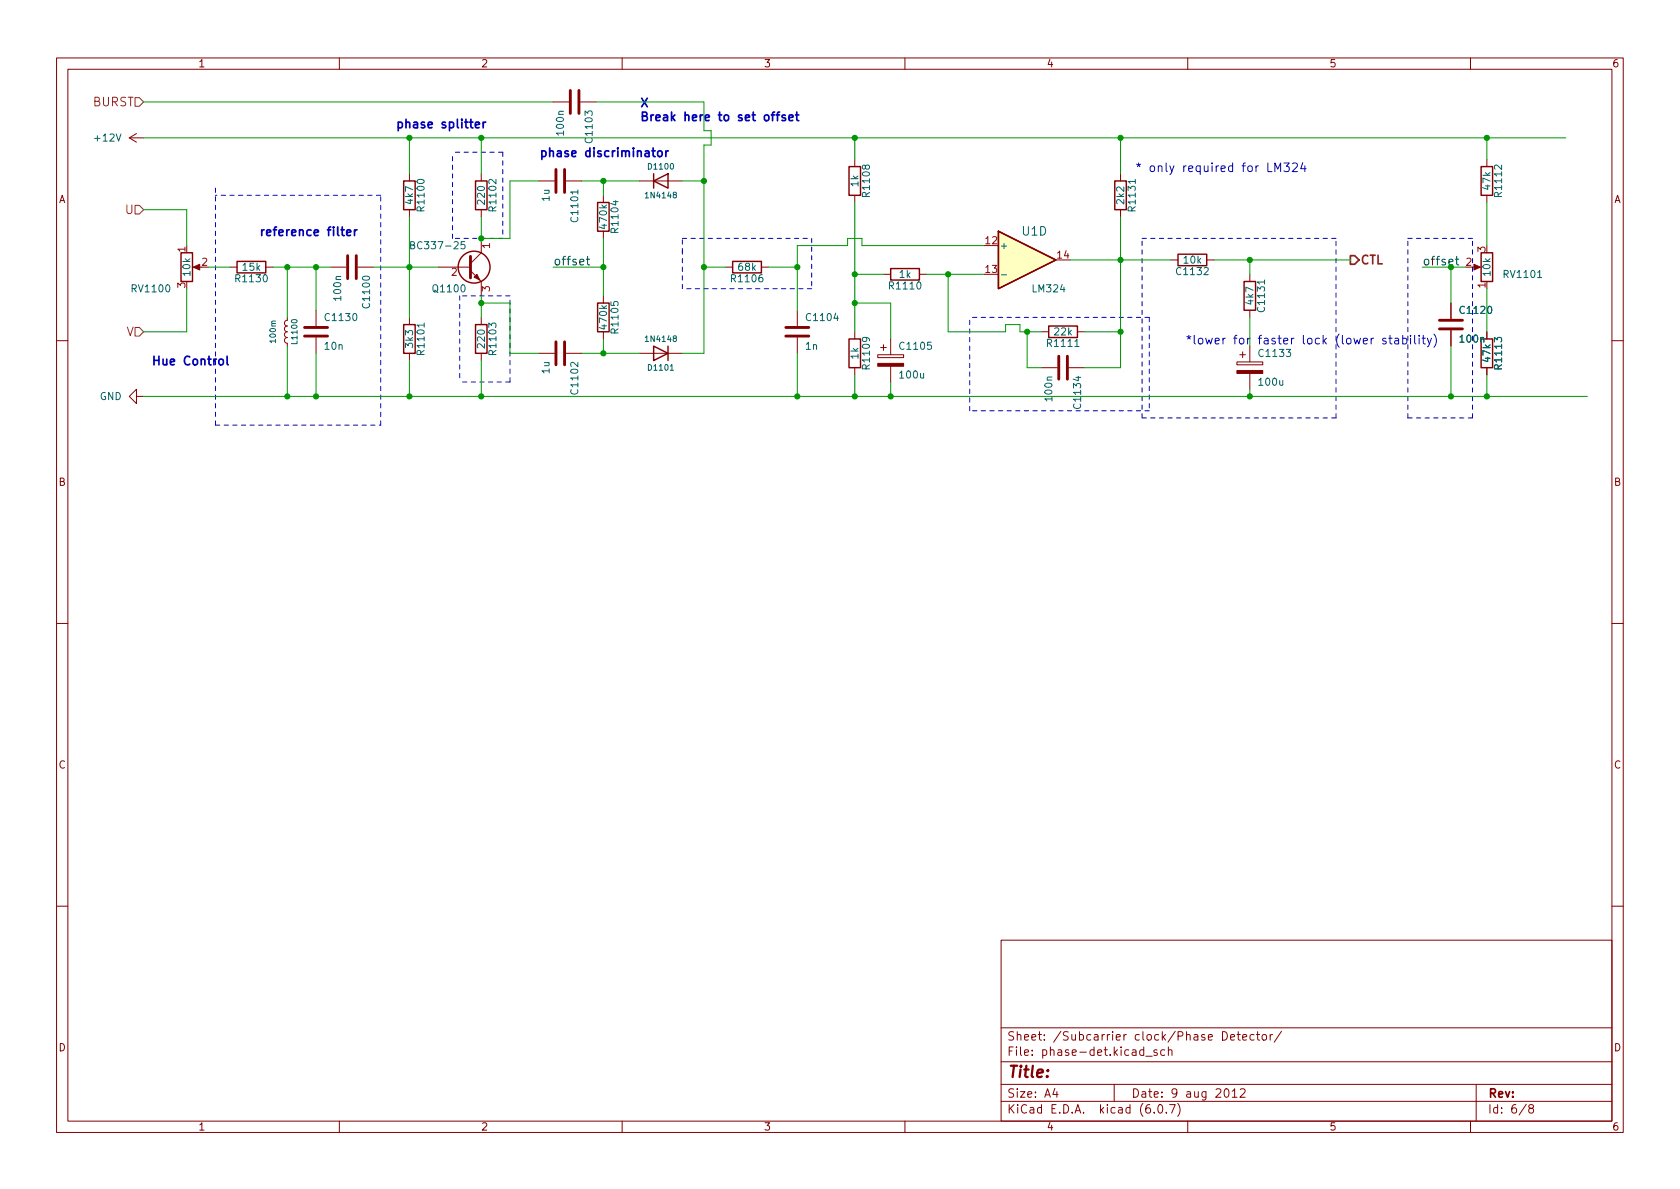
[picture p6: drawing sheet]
<svg xmlns="http://www.w3.org/2000/svg" width="297mm" height="210mm" viewBox="0 0 297 210" stroke-linecap="round" stroke-linejoin="round" font-family="sans-serif">
<g fill="none" stroke="#840000" stroke-width=".18">
<path d="M10 10.2h277v190.1h-277zM12 12.2h273v186.1h-273zM60 10.2v2M97.8 18h2.8M102.6 18h2.8M110 10.2v2M160 10.2v2M210 10.2v2M260 10.2v2M22.9 24.4l1.2 .7M22.9 24.4h2.5M24.1 23.6l-1.2 .8"/>
<path d="M72.4 30.7v1.3M72.4 37.1v1.2M85.1 30.7v1.3M85.1 37.1v1.2M95.2 32h2.8M100.1 32h2.8M106.7 34.5v1.3M113 32h7.6M151.1 28.2v1.3M151.1 34.5v1.3M198.1 30.7v1.3M198.1 37.1v1.2"/>
<path d="M262.9 28.2v1.3M262.9 34.5v1.3M34.5 47.2h1.1M40.6 47.2h1.3M47 47.2h1.3M50.8 56.1v.5l-.4 .2-.1 .3 .1 .4 .4 .2-.3 .1-.2 .3 .1 .4 .4 .2-.4 .2-.1 .4 .2 .3 .3 .1-.4 .1-.1 .4 .1 .4 .4 .1v.5M55.9 54.9v2.8M55.9 59.7v2.8M58.4 47.2h2.8M63.2 47.2h2.8M72.4 56.1v1.3M77.5 47.2h5.7"/>
<path d="M83.2 47.9l1.9 1.9v2.5M85.1 42.2v2.5l-1.9 1.9M85.1 56.1v1.3M106.7 40.9v1.3M106.7 52.3v1.3M106.7 58.7v1.2M128.3 47.2h1.2M134.6 47.2h1.3M141 54.9v2.8M141 59.7v2.8M151.1 58.7v1.2M156.2 48.5h1.3"/>
<path d="M157.5 59.9v2.8M162.6 48.5h1.2M184.1 58.7h1.3M190.5 58.7h1.3M207 46h1.3M213.4 46h1.2M221 48.5v1.3M221 54.9v1.2M256.5 53.6v2.8M256.5 58.4v2.8M260.3 47.2h1.1M262.9 58.7v1.2"/>
<path d="M10 60.2h2M24.1 70.1v-1.3l-1.2 1.3 1.2 1.3v-1.3h1.3M72.4 62.5v1.2M85.1 62.5v1.2M95.2 62.5h2.8M100.1 62.5h2.8M113 62.5h7.6M151.1 65v1.3M155.2 62.7h4.6v.5h-4.6zM155.7 61.5h1M156.2 61v1M157.5 64.8v2.8"/>
<path d="M184.1 65h2.8M189 65h2.8M218.7 64h4.6v.5h-4.6zM219.2 62.7h1M219.7 62.2v1M221 61.2v2.8M221 66v2.8M262.9 65v1.3M285 60.2h2M10 110.2h2M285 110.2h2M10 160.2h2"/>
<path d="M177 166.3h108v32h-108zM285 160.2h2M60 198.3v2M110 198.3v2M160 198.3v2M177 194.8h108M177 191.8h108M177 187.8h108M177 181.8h108M186.5 192.5l-.4 1h1M186.9 193v1M197 191.8v3"/>
<path d="M202.6 186.8h1.1M204.1 196.7v.1M204.6 185.7l-.4-.1-.2 .2 .1 .3 .5 .1v.4h-.6M204.9 195.4l.2-.1a.81 .81 0 0 1 .6 .7 .81 .81 0 0 1-.3 .8h-.2a.81 .81 0 0 1-.6-.6 .81 .81 0 0 1 .3-.8zM205.9 185.7l-.4-.1-.3 .3v.4l.2 .3h.5M206.2 196.7v.1M206.6 185.8l.2-.2 .3 .1 .1 .9M206.6 185.1v1.5M206.8 195.3h1l-.7 1.5M208.2 195.1a1.72 1.72 0 0 1 0 2.3M210 198.3v2M216.1 182.4a.76 .76 0 0 1 .9 .8 .76 .76 0 0 1-.9 .7z"/>
<path d="M216.6 192.6l.2-.1a.81 .81 0 0 1 .6 .7 .81 .81 0 0 1-.3 .8h-.2a.81 .81 0 0 1-.5-.6 .81 .81 0 0 1 .2-.8zM217.6 183.4l.7-.1-.1-.3-.4-.1-.2 .2v.8h.6M217.9 193l.4-.5v1.5M217.9 194h.8M218.7 182.9h.6M218.9 182.4v1.3l.4 .2M219.3 192.7l.6-.2 .2 .2v.3l-.9 1h.9M219.7 183.4l.7-.1v-.3l-.5-.1-.2 .2 .1 .8h.6M221.7 183l-.4-.1-.3 .3v.4l.1 .3h.6M222.1 182.9h.6M222.4 182.4v1.3l.3 .2M223.2 183.1l.2-.2 .5 .2v.5l-.1 .3h-.4l-.2-.1z"/>
<path d="M224.6 182.9v1M225 182.9l-.3 .1-.1 .2M226.6 182.4l-1.3 1.9M260 198.3v2M261 191.8v6.5M269.9 195.3l-1.3 1.9M270.6 196l-.3-.3 .1-.2 .2-.2 .4 .1 .2 .2-.1 .2-.7 .2-.1 .3v.2l.3 .3h.4l.2-.3-.1-.4-.2-.1"/>
</g>
<g fill="none" stroke="#840000" stroke-width=".25">
<path d="M71.4 32h2v5.1h-2zM84.1 32h2v5.1h-2zM105.7 35.8h2v5.1h-2zM115.6 32l2.5-1.3v2.6zM115.6 30.7v2.6M150.1 29.5h2v5h-2zM197.1 32h2v5.1h-2zM261.9 29.5h2v5h-2zM32 44.7h2v5.1h-2zM41.9 46.2h5.1v2.1h-5.1zM71.4 57.4h2v5.1h-2zM84.1 57.4h2v5.1h-2z"/>
<path d="M105.7 53.6h2v5.1h-2zM129.5 46.2h5.1v2.1h-5.1zM150.1 59.9h2v5.1h-2zM157.5 47.5h5.1v2h-5.1zM176.5 40.9l10.2 5.1-10.2 5zM185.4 57.7h5.1v2h-5.1zM208.3 45h5.1v2h-5.1zM220 49.8h2v5.1h-2zM261.9 44.7h2v5.1h-2zM261.9 59.9h2v5.1h-2zM115.6 61.2l2.5 1.3-2.5 1.2zM118.1 61.2v2.5"/>
<circle cx="83.8" cy="47.2" r="2.82"/>
</g>
<g fill="#840000" stroke="#840000" stroke-width=".18">
<path d="M34.2 47.2l1.1-.5v1z"/>
<path d="M84.3 48.5l.5 1-1-.5z"/>
<path d="M260.6 46.7l1.1 .5-1.1 .5z"/>
<path d="M155.2 64.3h4.6v.5h-4.6z"/>
<path d="M218.7 65.5h4.6v.5h-4.6z"/>
</g>
<g fill="none" stroke="#840000" stroke-width=".51">
<path d="M100.8 16v4.1M102.4 16v4.1M98.3 30v4M99.8 30v4M53.8 59.4h4.1M53.8 57.9h4.1M61.5 45.2v4.1M63 45.2v4.1M83.2 45.3v3.8M138.9 59.4h4.1M138.9 57.9h4.1M254.5 58.2h4.1"/>
<path d="M254.5 56.6h4.1M98.3 60.4v4.1M99.8 60.4v4.1M187.2 63v4.1M188.7 63v4.1"/>
</g>
<path d="M72.6 43.3h.6l.1-.2-.1-.2-.6-.2v1.3h.5l.2-.1v-.3l-.3-.3M82.2 42.7h-.6l-.1 .6 .2-.1 .4 .1 .1 .2v.4l-.2 .1-.5-.1M177 48.6h1" fill="none" stroke="#006464" stroke-width=".18"/>
<path d="M176.5 40.9l10.2 5.1-10.2 5z" fill="#ffffc2" stroke="#ffffc2" stroke-width=".18"/>
<path d="M23.9 17.3h.7l.8 .7-.8 .8h-.7zM23.9 36.3h.7l.8 .8-.8 .7h-.7zM23.9 57.9h.7l.8 .8-.8 .7h-.7z" fill="none" stroke="#725600" stroke-width=".18"/>
<path d="M238.8 45.2h.7l.8 .8-.8 .7h-.7z" fill="none" stroke="#725600" stroke-width=".3"/>
<path d="M103.7 45.8h.6M103.9 45.3v1.3l.4 .3M257.3 45.8h.6M257.6 45.3v1.3l.3 .3" fill="none" stroke="#0f0f0f" stroke-width=".18"/>
<g fill="none" stroke="#0000c2" stroke-width=".3">
<path d="M137.8 19.8l-.3 .2v1.3M140.9 19.8v1.3l.3 .2M84.1 22.1l.7-.1-.1-.3-.4-.1-.2 .2v.7h.6M85.4 21.6v1M85.9 21.6l-.3 .1-.2 .2M116.3 26.8l.3-.1 .4 .1 .1 .6-.2 .2-.3 .1-.3-.2zM117.7 26.7v1M118.2 26.7h-.3l-.2 .3M137.2 20.3h.6M138.8 20.4l-.3-.1-.2 .2v.3l.5 .1v.4h-.5M139.5 20.8l.7-.1v-.3l-.5-.1-.2 .2 .1 .8h.6M140.7 20.3h.5"/>
<path d="M61.3 41.2l.7-.2v-.3l-.5-.1-.2 .3 .1 .7h.6M62.7 40.6v1.1M63.1 40.6l-.3 .1-.1 .2M38.8 63.6l.4-.1 .3 .3v.4l-.3 .3-.4-.1-.1-.2v-.4zM40.1 63v1.3l.3 .2"/>
</g>
<g fill="none" stroke="#0000c2" stroke-width=".18">
<path d="M225.4 30.3v-1.5l.5 1.1 .5-1.1v1.5M227 28.8h1l-.6 .6 .5 .1v.7l-.2 .1h-.5l-.2-.1M228.5 29l.6-.2 .2 .2 .1 .3-.9 1h.9M230.3 28.7l-.3 1.1h.9M230.7 29.3v1M245 59.9l-.3-.1-.2 .2v.2l.5 .2v.4h-.5M245.5 59.8h.6M245.8 59.3v1.3l.3 .2M246.6 59.9h.6l.1 .9M248 59.9l.5-.1 .2 .3v.4l-.1 .3h-.6M248 59.3v1.5M249.4 59.3v.1"/>
<path d="M249.4 59.8v1M250.1 59.3v1.3l.2 .2M250.9 59.3v.1M250.9 59.8v1M251.4 59.8h.6M251.6 59.3v1.3l.4 .2M252.4 59.8l.3 1M253.1 59.8l-.5 1.4-.2 .1M253.5 59.1a1.75 1.75 0 0 1 0 2.3M247.3 60.2h-.5a.3 .3 0 0 0-.2 .3 .3 .3 0 0 0 .2 .3h.5"/>
</g>
<g fill="none" stroke="#0000c2" stroke-width=".18" stroke-dasharray=".8 .8">
<path d="M38.1 33.3v41.9M67.3 34.5h-29.2M88.9 26.9v15.3M88.9 26.9h-8.9M80 42.2v-15.3M81.3 52.3v15.3M88.9 42.2h-8.9M90.2 52.3h-8.9M120.6 42.2h22.9M120.6 44.7v-2.5M120.6 51v-7.6M143.5 51h-22.9"/>
<path d="M143.5 42.2v8.8M203.2 56.1v16.5M203.2 56.1h-31.8M236.2 42.2h-34.3M260.3 42.2h-11.4M38.1 75.2h29.2M67.3 75.2v-40.7M90.2 67.6h-8.9M90.2 67.6v-15.3M171.4 72.6v-16.5M201.9 73.9v-31.7M201.9 73.9h34.3"/>
<path d="M203.2 72.6h-31.8M236.2 73.9v-31.7M248.9 73.9h11.4M248.9 73.9v-31.7M260.3 73.9v-31.7"/>
</g>
<g fill="none" stroke="#009600" stroke-width=".18">
<path d="M25.4 18h72.4M105.4 18h19.1v5.1h1.2v2.5h-1.2v36.9h-3.9M25.4 37.1h7.6v6.3M25.4 24.4h251.5M72.4 24.4v6.3M72.4 38.3v17.8M85.1 24.4v6.3M95.2 32h-5v10.2h-5.1v-3.9M102.9 32h10.1M106.7 32v2.5M120.6 32h3.9M151.1 24.4v3.8"/>
<path d="M151.1 35.8v22.9M198.1 24.4v6.3M198.1 38.3v26.7h-6.3M262.9 24.4v3.8M262.9 35.8v7.6M33 51v7.7h-7.6M36.8 47.2h3.8M48.3 47.2h10.1M50.8 47.2v8.9M55.9 47.2v7.7M66 47.2h11.5M85.1 53.6h5.1v8.9h5"/>
<path d="M85.1 52.3v3.8M97.8 47.2h8.9M106.7 42.2v10.1M106.7 59.9v2.6M124.5 47.2h3.8M135.9 47.2h5.1M151.1 53.6h6.4v6.3M151.1 48.5h5.1M163.8 48.5h10.2M167.6 48.5v10.2h10.2v-1.3h2.5v1.3h3.8M174 43.4h-21.6v-1.2h-2.5v1.2h-8.9v11.5M181.6 58.7v6.3h2.5"/>
<path d="M189.2 46h17.8M191.8 58.7h6.3M214.6 46h24.2M221 46v2.5M221 56.1v5.1M251.5 47.2h7.6M256.5 47.2v6.4M262.9 51v7.7M25.4 70.1h255.3M50.8 61.2v8.9M55.9 62.5v7.6M72.4 63.7v6.4"/>
<path d="M85.1 63.7v6.4M102.9 62.5h10.1M141 62.5v7.6M151.1 66.3v3.8M157.5 67.6v2.5M221 68.8v1.3M256.5 61.2v8.9M262.9 66.3v3.8"/>
</g>
<g fill="#009600" stroke="#009600" stroke-width=".18">
<circle cx="72.4" cy="47.2" r=".46"/>
<circle cx="85.1" cy="42.2" r=".46"/>
<circle cx="106.7" cy="47.2" r=".46"/>
<circle cx="106.7" cy="62.5" r=".46"/>
<circle cx="106.7" cy="32" r=".46"/>
<circle cx="85.1" cy="53.6" r=".46"/>
<circle cx="262.9" cy="24.4" r=".46"/>
<circle cx="221" cy="46" r=".46"/>
<circle cx="221" cy="70.1" r=".46"/>
<circle cx="262.9" cy="70.1" r=".46"/>
<circle cx="256.5" cy="70.1" r=".46"/>
<circle cx="151.1" cy="48.5" r=".46"/>
<circle cx="141" cy="47.2" r=".46"/>
<circle cx="157.5" cy="70.1" r=".46"/>
<circle cx="167.6" cy="48.5" r=".46"/>
<circle cx="151.1" cy="24.4" r=".46"/>
<circle cx="151.1" cy="53.6" r=".46"/>
<circle cx="72.4" cy="70.1" r=".46"/>
<circle cx="55.9" cy="70.1" r=".46"/>
<circle cx="50.8" cy="70.1" r=".46"/>
<circle cx="85.1" cy="70.1" r=".46"/>
<circle cx="151.1" cy="70.1" r=".46"/>
<circle cx="124.5" cy="32" r=".46"/>
<circle cx="141" cy="70.1" r=".46"/>
<circle cx="124.5" cy="47.2" r=".46"/>
<circle cx="181.6" cy="58.7" r=".46"/>
<circle cx="198.1" cy="46" r=".46"/>
<circle cx="198.1" cy="58.7" r=".46"/>
<circle cx="198.1" cy="24.4" r=".46"/>
<circle cx="55.9" cy="47.2" r=".46"/>
<circle cx="50.8" cy="47.2" r=".46"/>
<circle cx="85.1" cy="24.4" r=".46"/>
<circle cx="72.4" cy="24.4" r=".46"/>
</g>
<text font-size="2.8" fill="#840000" x="178" y="190.6">Title:</text>
<g font-size="2.1" fill="#725600">
<text x="16.4" y="18.8">BURST</text>
<text x="22.2" y="37.8">U</text>
<text x="240.4" y="46.7">CTL</text>
<text x="22.3" y="59.4">V</text>
</g>
<g font-size="2.1" fill="#0000c2">
<text x="69.8" y="22.7">phase splitter</text>
<text x="113" y="19">X</text>
<text x="113" y="21.4">Break here to set offset</text>
<text x="95.2" y="27.8">phase discriminator</text>
<text x="200.7" y="30.4">* only required for LM324</text>
<text x="45.7" y="41.7">reference filter</text>
<text x="26.7" y="64.6">Hue Control</text>
<text x="209.5" y="60.9">*lower for faster lock (lower stability)</text>
</g>
<text font-size="2.1" fill="#006464" x="180.8" y="41.7">U1D</text>
<text font-size="2.1" fill="#0f0f0f" x="97.8" y="46.9">offset</text>
<text font-size="2.1" fill="#009600" x="251.5" y="46.9">offset</text>
<g font-size="2.1" fill="#840000">
<text x="178" y="184">Sheet: /Subcarrier clock/Phase Detector/</text>
<text x="178" y="186.7">File: phase-det.kicad_sch</text>
<text x="178" y="196.9">KiCad E.D.A. kicad (6.0.7)</text>
<text x="178" y="194.1">Size: A4</text>
<text x="200" y="194.1">Date: 9 aug 2012</text>
<text x="263" y="194.1">Rev:</text>
<text x="263" y="196.9">Id: 6/8</text>
</g>
<g font-size="1.8" fill="#840000">
<text x="35" y="11.9">1</text>
<text x="85" y="11.9">2</text>
<text x="135" y="11.9">3</text>
<text x="185" y="11.9">4</text>
<text x="235" y="11.9">5</text>
<text x="285" y="11.9">6</text>
<text x="10.3" y="35.9">A</text>
<text x="285.3" y="35.9">A</text>
<text x="10.3" y="85.9">B</text>
<text x="285.3" y="85.9">B</text>
<text x="10.3" y="135.9">C</text>
<text x="285.3" y="135.9">C</text>
<text x="10.3" y="185.9">D</text>
<text x="285.3" y="185.9">D</text>
<text x="35" y="199.9">1</text>
<text x="85" y="199.9">2</text>
<text x="135" y="199.9">3</text>
<text x="185" y="199.9">4</text>
<text x="235" y="199.9">5</text>
<text x="285" y="199.9">6</text>
</g>
<g font-size="1.8" fill="#006464">
<text x="99.7" y="23.8" transform="rotate(-90 99.7 23.8)">100n</text>
<text x="16.9" y="25">+12V</text>
<text x="104.8" y="25" transform="rotate(-90 104.8 25)">C1103</text>
<text x="97.2" y="35.6" transform="rotate(-90 97.2 35.6)">1u</text>
<text x="151.8" y="33" transform="rotate(-90 151.8 33)">1k</text>
<text x="153.8" y="34.6" transform="rotate(-90 153.8 34.6)">R1108</text>
<text x="263.5" y="33.5" transform="rotate(-90 263.5 33.5)">47k</text>
<text x="265.6" y="34.6" transform="rotate(-90 265.6 34.6)">R1112</text>
<text x="73" y="36" transform="rotate(-90 73 36)">4k7</text>
<text x="75.1" y="37.1" transform="rotate(-90 75.1 37.1)">R1100</text>
<text x="85.7" y="36" transform="rotate(-90 85.7 36)">220</text>
<text x="87.8" y="37.1" transform="rotate(-90 87.8 37.1)">R1102</text>
<text x="102.2" y="39" transform="rotate(-90 102.2 39)">C1101</text>
<text x="107.3" y="40.3" transform="rotate(-90 107.3 40.3)">470k</text>
<text x="109.3" y="41" transform="rotate(-90 109.3 41)">R1104</text>
<text x="198.8" y="36" transform="rotate(-90 198.8 36)">2k2</text>
<text x="200.8" y="37.1" transform="rotate(-90 200.8 37.1)">R1131</text>
<text x="43" y="47.9">15k</text>
<text x="73.4" y="44.1">BC337-25</text>
<text x="130.6" y="47.9">68k</text>
<text x="176.7" y="44.1">+</text>
<text x="209.3" y="46.6">10k</text>
<text x="23.5" y="51.7">RV1100</text>
<text x="33.7" y="48.7" transform="rotate(-90 33.7 48.7)">10k</text>
<text x="41.8" y="49.9">R1130</text>
<text x="60.3" y="53" transform="rotate(-90 60.3 53)">100n</text>
<text x="76.7" y="51.7">Q1100</text>
<text x="129.5" y="49.9">R1106</text>
<text x="157.4" y="51.2">R1110</text>
<text x="159" y="49.1">1k</text>
<text x="182.7" y="51.7">LM324</text>
<text x="208.2" y="48.6">C1132</text>
<text x="221.6" y="53.8" transform="rotate(-90 221.6 53.8)">4k7</text>
<text x="263.5" y="48.7" transform="rotate(-90 263.5 48.7)">10k</text>
<text x="266" y="49.1">RV1101</text>
<text x="57.7" y="56.8">C1130</text>
<text x="65.4" y="54.2" transform="rotate(-90 65.4 54.2)">C1100</text>
<text x="107.3" y="58.1" transform="rotate(-90 107.3 58.1)">470k</text>
<text x="109.3" y="58.7" transform="rotate(-90 109.3 58.7)">R1105</text>
<text x="142.8" y="56.8">C1104</text>
<text x="186.5" y="59.3">22k</text>
<text x="223.6" y="54.9" transform="rotate(-90 223.6 54.9)">C1131</text>
<text x="258.3" y="55.5">C1120</text>
<text x="57.5" y="61.8">10n</text>
<text x="73" y="61.4" transform="rotate(-90 73 61.4)">3k3</text>
<text x="75.1" y="62.5" transform="rotate(-90 75.1 62.5)">R1101</text>
<text x="85.7" y="61.4" transform="rotate(-90 85.7 61.4)">220</text>
<text x="87.8" y="62.5" transform="rotate(-90 87.8 62.5)">R1103</text>
<text x="142.5" y="61.8">1n</text>
<text x="151.8" y="63.5" transform="rotate(-90 151.8 63.5)">1k</text>
<text x="153.8" y="65.1" transform="rotate(-90 153.8 65.1)">R1109</text>
<text x="159.3" y="61.8">C1105</text>
<text x="185.4" y="61.3">R1111</text>
<text x="222.8" y="63.1">C1133</text>
<text x="258.3" y="60.6">100n</text>
<text x="263.5" y="64" transform="rotate(-90 263.5 64)">47k</text>
<text x="265.6" y="65.1" transform="rotate(-90 265.6 65.1)">R1113</text>
<text x="17.6" y="70.7">GND</text>
<text x="97.2" y="66" transform="rotate(-90 97.2 66)">1u</text>
<text x="102.2" y="69.5" transform="rotate(-90 102.2 69.5)">C1102</text>
<text x="159.2" y="66.9">100u</text>
<text x="186.1" y="70.8" transform="rotate(-90 186.1 70.8)">100n</text>
<text x="222.7" y="68.2">100u</text>
<text x="191.1" y="72" transform="rotate(-90 191.1 72)">C1134</text>
</g>
<g font-size="1.8" fill="#a90000">
<text x="32.8" y="44.6" transform="rotate(-90 32.8 44.6)">1</text>
<text x="35.7" y="47">2</text>
<text x="86.6" y="43.9" transform="rotate(-90 86.6 43.9)">1</text>
<text x="174.3" y="43.2">12</text>
<text x="187" y="45.7">14</text>
<text x="259.2" y="47">2</text>
<text x="262.6" y="44.6" transform="rotate(-90 262.6 44.6)">3</text>
<text x="32.8" y="50.9" transform="rotate(-90 32.8 50.9)">3</text>
<text x="79.8" y="48.8">2</text>
<text x="86.6" y="51.5" transform="rotate(-90 86.6 51.5)">3</text>
<text x="174.3" y="48.3">13</text>
<text x="262.6" y="50.9" transform="rotate(-90 262.6 50.9)">1</text>
</g>
<g font-size="1.4" fill="#006464">
<text x="114.8" y="30">D1100</text>
<text x="114.4" y="35">1N4148</text>
<text x="48.8" y="60.5" transform="rotate(-90 48.8 60.5)">100m</text>
<text x="52.6" y="60.7" transform="rotate(-90 52.6 60.7)">L1100</text>
<text x="114.4" y="60.4">1N4148</text>
<text x="114.8" y="65.5">D1101</text>
</g>
</svg>
